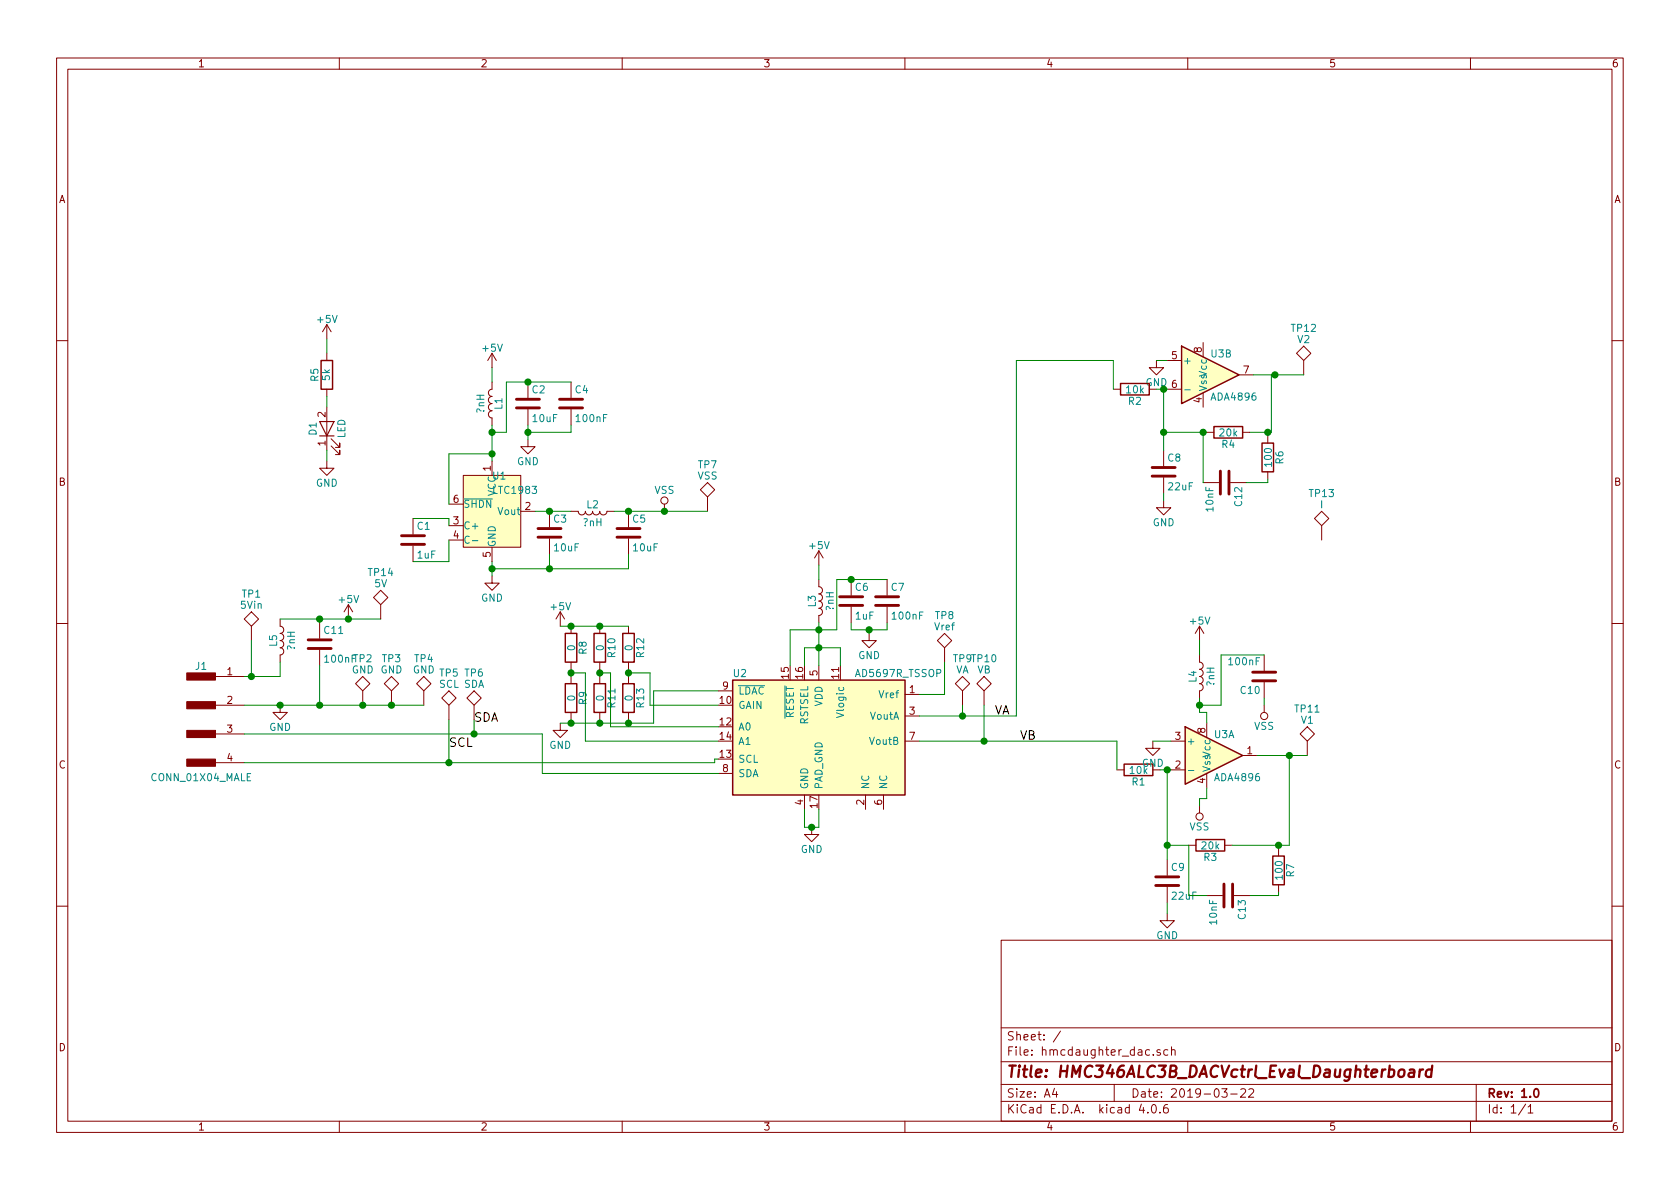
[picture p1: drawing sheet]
<svg xmlns="http://www.w3.org/2000/svg" width="297mm" height="210mm" viewBox="0 0 297 210" stroke-linecap="round" stroke-linejoin="round" font-family="sans-serif">
<g fill="none" stroke="#840000" stroke-width=".18">
<path d="M10 10.3h277v189.9h-277zM12 12.2h273v186.1h-273zM60 10.3v1.9M110 10.3v1.9M160 10.3v1.9M210 10.3v1.9M260 10.3v1.9M57.8 57.4v2.5M57.8 57.4l-.8 1.3M57.8 57.4l.7 1.3M10 60.2h2M57.8 62.5v1.2"/>
<path d="M57.8 68.8v1.3M57.8 72v7.6M58.5 78.9l1.6 1.5v-.8v.8h-.8M58.5 77.6l1.6 1.5v-.7v.7h-.8M87 67.6v1.2a.63 .63 0 0 0-.6 .7 .63 .63 0 0 0 .6 .6 .63 .63 0 0 0-.6 .6 .63 .63 0 0 0 .6 .7 .63 .63 0 0 0-.6 .6 .63 .63 0 0 0 .6 .6 .63 .63 0 0 0-.6 .7 .63 .63 0 0 0 .6 .6v1.3M87 62.5v2.5M87 62.5l-.8 1.2M87 62.5l.8 1.2M93.3 77.7v1.3h1.3l-1.3 1.3-1.2-1.3h1.2M93.3 67.6v2.8M93.3 72.4v2.8M101 67.6v2.8"/>
<path d="M101 72.4v2.8M196.8 68.8h1.3M204.5 63.7v1.3h1.2l-1.2 1.3-1.3-1.3h1.3M205.7 79.6v2.8M206.4 63.7h2.5M206.4 68.8h2.5M212.7 60.6v2.5M212.7 69.5v2.5M213.4 76.4h1.2M219.1 66.3h2.5M219.7 76.4h1.3M224.2 77.1v1.3"/>
<path d="M229.2 62.5l1.3-1.3 1.3 1.3-1.3 1.2zM230.5 63.7v2.6M285 60.2h2M57.8 81.5v1.3h1.3l-1.3 1.3-1.3-1.3h1.3M73 91.7v2.8M73 96.5v2.8M79.4 93h2.5M79.4 95.5h2.5M79.4 89.1h2.5M81.9 84.1h10.2v12.7h-10.2zM87 81.5v2.6M87 96.8v2.5"/>
<path d="M92.1 90.4h2.5M97.2 90.4v2.8M97.2 95.2v2.8M101 90.4h1.2a.63 .63 0 0 0 .7 .7 .63 .63 0 0 0 .6-.7 .63 .63 0 0 0 .6 .7 .63 .63 0 0 0 .7-.7 .63 .63 0 0 0 .6 .7 .63 .63 0 0 0 .6-.7 .63 .63 0 0 0 .7 .7 .63 .63 0 0 0 .6-.7h1.3M111.1 90.4v2.8M111.1 95.2v2.8M117.5 89.1v1.3M123.8 86.6l1.3-1.3 1.3 1.3-1.3 1.3zM125.1 87.9v2.5M144.8 97.4l-.8 1.3M144.8 97.4v2.5M144.8 97.4l.7 1.3"/>
<path d="M205.7 88.5v1.3h1.3l-1.3 1.3-1.2-1.3h1.2M205.7 84.4v2.8M212.7 85.3h2.8M217.6 85.3h2.7M224.2 83.4v1.3M232.4 91.7l1.3-1.3 1.2 1.3-1.2 1.3zM233.7 93v2.5M10 110.3h2M33 119h.1M38.1 119.6h5.1M43.2 109.5l1.2-1.3 1.3 1.3-1.3 1.2zM44.4 110.7v2.6"/>
<path d="M49.5 109.5v1.2a.63 .63 0 0 1 .7 .7 .63 .63 0 0 1-.7 .6 .63 .63 0 0 1 .7 .6 .63 .63 0 0 1-.7 .7 .63 .63 0 0 1 .7 .6 .63 .63 0 0 1-.7 .6 .63 .63 0 0 1 .7 .7 .63 .63 0 0 1-.7 .6v1.3M56.5 110.1v2.8M56.5 114.9v2.8M61.6 106.9l-.8 1.3M61.6 106.9v2.6M61.6 106.9l.8 1.3M67.3 104.4l1.3 1.3-1.3 1.2-1.3-1.2zM67.3 106.9v2.6M87 101.8v1.3h1.3l-1.3 1.3-1.3-1.3h1.3M99.1 108.2l-.8 1.3M99.1 108.2v2.5M99.1 108.2l.7 1.3"/>
<path d="M101 110.7v1.3M101 117.1v1.3M101 119.6v1.3M106 110.7v1.3M106 117.1v1.3M106 119.6v1.3M111.1 110.7v1.3M111.1 117.1v1.3M111.1 119.6v1.3M144.8 102.5v1.3a.63 .63 0 0 1 .6 .6 .63 .63 0 0 1-.6 .6 .63 .63 0 0 1 .6 .7 .63 .63 0 0 1-.6 .6 .63 .63 0 0 1 .6 .6 .63 .63 0 0 1-.6 .7 .63 .63 0 0 1 .6 .6 .63 .63 0 0 1-.6 .6v1.3M144.8 117.7v2.6M150.5 102.5v2.8"/>
<path d="M150.5 107.3v2.8M153.7 112v1.3h1.2l-1.2 1.2-1.3-1.2h1.3M156.8 102.5v2.8M156.8 107.3v2.8M165.7 113.3l1.3-1.3 1.3 1.3-1.3 1.2zM167 114.5v2.6M212.1 115.8v1.3a.63 .63 0 0 1 .6 .6 .63 .63 0 0 1-.6 .7 .63 .63 0 0 1 .6 .6 .63 .63 0 0 1-.6 .6 .63 .63 0 0 1 .6 .7 .63 .63 0 0 1-.6 .6 .63 .63 0 0 1 .6 .6 .63 .63 0 0 1-.6 .7v1.2M212.1 110.7v2.6M212.1 110.7l-.8 1.3M212.1 110.7l.8 1.3M223.5 115.8v2.8M285 110.3h2"/>
<path d="M38.1 124.7h5.1M38.1 129.8h5.1M38.1 134.9h5.1M49.5 124.7v1.3h1.3l-1.3 1.2-1.2-1.2h1.2M62.9 120.9l1.2-1.3 1.3 1.3-1.3 1.3zM64.1 122.2v2.5M67.9 120.9l1.3-1.3 1.3 1.3-1.3 1.3zM69.2 122.2v2.5M73.7 120.9l1.2-1.3 1.3 1.3-1.3 1.3zM74.9 122.2v2.5M78.1 123.4l1.3-1.2 1.2 1.2-1.2 1.3zM79.4 124.7v2.5"/>
<path d="M82.5 123.4l1.3-1.2 1.3 1.2-1.3 1.3zM83.8 124.7v2.5M99.1 127.9v1.3h1.2l-1.2 1.2-1.3-1.2h1.3M101 126v1.2M106 126v1.2M111.1 126v1.2M127 136.8h2.5M127 122.2h2.5M160 131.1h2.6M160 122.8h2.6M160 126.6h2.6M168.9 120.9l1.3-1.3 1.2 1.3-1.2 1.3z"/>
<path d="M170.2 122.2v2.5M172.7 120.9l1.3-1.3 1.3 1.3-1.3 1.3zM174 122.2v2.5M197.5 136.1h1.3M203.8 131.1v1.2h1.3l-1.3 1.3-1.2-1.3h1.2M207 136.1h2.5M207 131.1h2.5M213.4 127.9v2.5M213.4 136.8v2.5M219.7 133.6h2.5M223.5 120.6v2.8M223.5 124.7v1.3"/>
<path d="M229.9 129.8l1.2-1.3 1.3 1.3-1.3 1.3zM231.1 131.1v2.5M142.2 140.6v2.5M143.5 146.3v1.3h1.3l-1.3 1.2-1.3-1.2h1.3M153 140.6v2.5M156.2 140.6v2.5M206.4 152v2.8M206.4 156.8v2.8M210.2 149.5h1.3M212.1 142.5v1.3M213.4 158.4h2.8M216.5 149.5h1.3"/>
<path d="M218.2 158.4h2.8M226.1 150.1v1.3M226.1 156.5v1.2M10 160.2h2M177 166.3h108v32h-108zM206.4 161.5v1.3h1.2l-1.2 1.3-1.3-1.3h1.3M285 160.2h2M60 198.3v1.9M110 198.3v1.9M160 198.3v1.9M177 194.8h108M177 191.8h108"/>
<path d="M177 187.8h108M177 181.8h108M186.4 192.5l-.3 1h.9M186.8 193v1M187.5 182.3l-1.3 2M197 191.8v3M201.8 195.2l-.4 1.1h1M202.9 196.7v.1M203.8 195.4l.1-.1a.81 .81 0 0 1 .6 .6 .81 .81 0 0 1-.3 .8l-.1 .1a.8 .8 0 0 1-.6-.6 .8 .8 0 0 1 .3-.8zM203.9 186.5v.1M205.1 196.7v.1M205.1 185.7a.37 .37 0 0 0-.6 .1l.1 .2 .5 .2 .1 .1-.2 .3-.5-.1"/>
<path d="M206.4 195.3a.59 .59 0 0 0-.7 .7l.1 .7 .2 .1 .5-.1 .1-.5-.2-.2-.4-.1-.3 .3M206.5 185.7l-.5-.1-.2 .3v.6l.2 .1 .5-.1M207.1 185.7l.2-.1 .4 .1 .1 .9M207.1 185.1v1.5M210 198.3v1.9M216 192.5h1l-.5 .6 .4 .1v.7l-.2 .1-.7-.1M217.6 193.5h1.1M219.4 192.7l.2-.2h.4l.2 .5-.9 1h.9M220.8 192.7l.2-.2h.4l.3 .5-1 1h1M260 198.3v1.9M261 191.8v6.5M269.7 195.2l-1.2 2"/>
<path d="M270.2 195.8l.4-.5v1.5M270.2 196.8h.8"/>
<circle cx="117.5" cy="88.5" r=".63"/>
<circle cx="223.5" cy="126.6" r=".63"/>
<circle cx="212.1" cy="144.4" r=".63"/>
</g>
<path d="M271.3 192.7l.3-.2a.81 .81 0 0 1 .5 .6 .81 .81 0 0 1-.2 .8l-.2 .1a.79 .79 0 0 1-.4-1.3z" fill="none" stroke="#840000" stroke-width=".3"/>
<path d="M249.3 189.2h.7v1.2M250.1 189.6l-.7 .1a.4 .4 0 0 0-.4 .3 .4 .4 0 0 0 .3 .4l.7-.1M251.1 189.1l-.2 1.3M251.6 189.1a.54 .54 0 0 0-.6 .4M253.2 189.2a.7 .7 0 0 0-1.1 .3v.8l.3 .1 .6-.1M253.2 188.4l-.2 2" fill="none" stroke="#840000" stroke-width=".41"/>
<g fill="#ffffc2" stroke="#ffffc2" stroke-width=".18">
<path d="M81.9 84.1h10.2v12.7h-10.2z"/>
<path d="M209.5 128.5l10.2 5.1-10.2 5.1z"/>
<path d="M208.9 61.2l10.2 5.1-10.2 5.1z"/>
<path d="M129.5 120.3h30.5v20.3h-30.5z"/>
</g>
<path d="M209.5 68.9h.9M81.9 88.2h5.2M83 94.9a.5 .5 0 0 0-.7 0 .5 .5 0 0 0-.1 .6l.1 .4a.41 .41 0 0 0 .7 .1M83.5 95.6h1M130.6 121.3h4.6M138.8 121.3v5.7M210.1 136.2h1" fill="none" stroke="#008484" stroke-width=".18"/>
<g fill="none" stroke="#840000" stroke-width=".51">
<path d="M91.3 72.1h4.1M91.3 70.6h4.1M98.9 72.1h4.1M98.9 70.6h4.1M71 96.3h4.1M71 94.7h4.1M95.1 95h4.1M95.1 93.5h4.1M109.1 95h4.1M109.1 93.5h4.1M203.7 84.2h4.1M203.7 82.7h4.1"/>
<path d="M215.8 83.3v4.1M217.3 83.3v4.1M54.5 114.7h4M54.5 113.2h4M148.5 107.1h4M148.5 105.5h4M154.8 107.1h4.1M154.8 105.5h4.1M221.5 118.9h4.1M221.5 120.4h4.1M204.3 156.6h4.1M204.3 155.1h4.1"/>
<path d="M216.4 156.3v4.1M217.9 156.3v4.1"/>
</g>
<g fill="#840000" stroke="#840000" stroke-width=".18">
<path d="M33 124.1h5.1v1.2h-5.1z"/>
<path d="M33 134.2h5.1v1.3h-5.1z"/>
<path d="M33 129.2h5.1v1.2h-5.1z"/>
<path d="M33 119h5.1v1.3h-5.1z"/>
</g>
<g fill="none" stroke="#840000" stroke-width=".25">
<path d="M56.8 63.7h2v5.1h-2zM198.1 67.8h5.1v2h-5.1zM208.9 61.2l10.2 5.1-10.2 5.1zM214.6 75.4h5.1v2.1h-5.1zM223.1 78.4h2.1v5h-2.1zM99.9 112h2.1v5.1h-2.1zM105 112h2.1v5.1h-2.1zM110.1 112h2v5.1h-2zM99.9 120.9h2.1v5.1h-2.1zM105 120.9h2.1v5.1h-2.1zM110.1 120.9h2v5.1h-2zM129.5 120.3h30.5v20.3h-30.5z"/>
<path d="M198.8 135.1h5v2.1h-5zM209.5 128.5l10.2 5.1-10.2 5.1zM211.5 148.5h5v2h-5zM225 151.4h2.1v5.1h-2.1z"/>
</g>
<path d="M56.5 74.5h2.6l-1.3 2.6zM56.5 77.1h2.6" fill="none" stroke="#840000" stroke-width=".2"/>
<g fill="none" stroke="#008400" stroke-width=".18">
<path d="M57.8 59.9v2.6M57.8 70.1v1.9M57.8 79.6v1.9M87 65v2.6M87 75.2v6.3M93.3 75.2v2.5M101 67.6h-11.5v8.8h-2.5M101 75.2v1.2h-7.7M196.8 68.8v-5.1h-17.1v62.9h-17.1M204.5 63.7h1.9M205.7 76.4h7.7M205.7 68.8v10.8"/>
<path d="M212.7 76.4v8.9M221.6 66.3h8.9M224.2 76.4v.7M224.8 66.3v10.1h-3.8M73 91.7h6.4v1.3M79.4 95.5v3.8h-6.4M87 80.3h-7.6v8.8M87 99.3v2.5M94.6 90.4h6.4M97.2 98v2.6M108.6 90.4h16.5M111.1 98v2.6h-24.1"/>
<path d="M144.8 99.9v2.6M205.7 87.2v1.3M224.2 84.7v.6h-3.9M44.4 113.3v6.3M49.5 117.1v2.5h-6.3M49.5 109.5h17.8M56.5 109.5v.6M56.5 117.7v7M99.1 110.7h12M101 118.4v1.2M101 119h2.5v12.1h23.5M106 118.4v1.2"/>
<path d="M106 119h1.9v9.5h19.1M111.1 119h3.8v5.7h12.1M111.1 118.4v1.2M142.2 117.7v-3.2h6.4v3.2M144.8 110.1v7.6M150.5 110.1v1.3h6.3v-1.3M153.7 111.4v.6M156.8 102.5h-8.8v8.9h-8.3v6.3M167 117.1v5.7h-4.4M212.1 113.3v2.5M223.5 115.8h-7.6v8.9h-3.8M43.2 124.7h31.7"/>
<path d="M43.2 129.8h52.7v7h31.1M79.4 127.2v7.7M83.8 127.2v2.6M101 127.2v.7M106 127.2v.7M111.1 127.2v.7M127 134.2h-.6v.7h-83.2M127 122.2h-11.4v5.7h-16.5M162.6 131.1h34.9v5M170.2 124.7v1.9M174 124.7v6.4M203.8 131.1h3.2"/>
<path d="M205.1 136.1h1.9M206.4 136.1v15.9M212.1 123.4v2.6h1.3v1.9M213.4 139.3v1.9h-1.3v1.3M222.2 133.6h8.9M223.5 123.4v1.3M228 133.6v15.9h-10.2M142.2 143.1v3.2h2.6v-3.2M206.4 149.5h3.8v8.9h3.2M206.4 159.6v1.9M226.1 157.7v.7h-5.1M226.1 149.5v.6"/>
</g>
<g fill="#008400" stroke="#008400" stroke-width=".25">
<circle cx="212.1" cy="124.7" r=".51"/>
<circle cx="87" cy="76.4" r=".51"/>
<circle cx="87" cy="80.3" r=".51"/>
<circle cx="93.3" cy="67.6" r=".51"/>
<circle cx="93.3" cy="76.4" r=".51"/>
<circle cx="87" cy="100.6" r=".51"/>
<circle cx="97.2" cy="100.6" r=".51"/>
<circle cx="97.2" cy="90.4" r=".51"/>
<circle cx="111.1" cy="90.4" r=".51"/>
<circle cx="64.1" cy="124.7" r=".51"/>
<circle cx="225.4" cy="66.3" r=".51"/>
<circle cx="228" cy="133.6" r=".51"/>
<circle cx="205.7" cy="68.8" r=".51"/>
<circle cx="206.4" cy="136.1" r=".51"/>
<circle cx="44.5" cy="119.6" r=".51"/>
<circle cx="79.4" cy="134.9" r=".51"/>
<circle cx="83.8" cy="129.8" r=".51"/>
<circle cx="143.5" cy="146.3" r=".51"/>
<circle cx="150.5" cy="102.5" r=".51"/>
<circle cx="153.7" cy="111.4" r=".51"/>
<circle cx="144.8" cy="114.5" r=".51"/>
<circle cx="144.8" cy="111.4" r=".51"/>
<circle cx="117.5" cy="90.4" r=".51"/>
<circle cx="170.2" cy="126.6" r=".51"/>
<circle cx="174" cy="131.1" r=".51"/>
<circle cx="69.2" cy="124.7" r=".51"/>
<circle cx="49.5" cy="124.7" r=".51"/>
<circle cx="56.5" cy="124.7" r=".51"/>
<circle cx="56.5" cy="109.5" r=".51"/>
<circle cx="61.6" cy="109.5" r=".51"/>
<circle cx="206.4" cy="149.5" r=".51"/>
<circle cx="226.1" cy="149.5" r=".51"/>
<circle cx="205.7" cy="76.4" r=".51"/>
<circle cx="212.7" cy="76.4" r=".51"/>
<circle cx="224.2" cy="76.4" r=".51"/>
<circle cx="106" cy="127.9" r=".51"/>
<circle cx="101" cy="127.9" r=".51"/>
<circle cx="101" cy="119" r=".51"/>
<circle cx="106" cy="119" r=".51"/>
<circle cx="111.1" cy="119" r=".51"/>
<circle cx="111.1" cy="127.9" r=".51"/>
<circle cx="106" cy="110.7" r=".51"/>
<circle cx="101" cy="110.7" r=".51"/>
</g>
<text font-size="2.8" fill="#840000" x="178" y="190.5">Title: HMC346ALC3B_DACVctrl_Eval_Daughterboard</text>
<g font-size="2.1">
<text x="83.8" y="127.6">SDA</text>
<text x="175.9" y="126.4">VA</text>
<text x="180.3" y="130.8">VB</text>
<text x="79.4" y="132.1">SCL</text>
</g>
<g font-size="2.1" fill="#840000">
<text x="178" y="184">Sheet: /</text>
<text x="178" y="186.7">File: hmcdaughter_dac.sch</text>
<text x="178" y="196.9">KiCad E.D.A. kicad 4.0.6</text>
<text x="178" y="194.1">Size: A4</text>
<text x="200" y="194.1">Date: 2019-03-22</text>
<text x="263" y="194.1">Rev: 1.0</text>
<text x="263" y="196.9">Id: 1/1</text>
</g>
<g font-size="1.8" fill="#840000">
<text x="35" y="11.9">1</text>
<text x="85" y="11.9">2</text>
<text x="135" y="11.9">3</text>
<text x="185" y="11.9">4</text>
<text x="235" y="11.9">5</text>
<text x="285" y="11.9">6</text>
<text x="10.4" y="35.9">A</text>
<text x="285.4" y="35.9">A</text>
<text x="207.2" y="63.5">5</text>
<text x="212.5" y="62.3" transform="rotate(-90 212.5 62.3)">8</text>
<text x="212.5" y="71.2" transform="rotate(-90 212.5 71.2)">4</text>
<text x="219.9" y="66">7</text>
<text x="57.5" y="73.8" transform="rotate(-90 57.5 73.8)">2</text>
<text x="57.5" y="78.8" transform="rotate(-90 57.5 78.8)">1</text>
<text x="86.7" y="83.3" transform="rotate(-90 86.7 83.3)">1</text>
<text x="10.4" y="85.9">B</text>
<text x="80.2" y="88.9">6</text>
<text x="285.4" y="85.9">B</text>
<text x="80.2" y="92.7">3</text>
<text x="80.2" y="95.2">4</text>
<text x="92.9" y="90.2">2</text>
<text x="86.7" y="98.5" transform="rotate(-90 86.7 98.5)">5</text>
<text x="40.2" y="119.4">1</text>
<text x="139.4" y="120" transform="rotate(-90 139.4 120)">15</text>
<text x="142" y="120" transform="rotate(-90 142 120)">16</text>
<text x="144.5" y="119.5" transform="rotate(-90 144.5 119.5)">5</text>
<text x="148.3" y="120" transform="rotate(-90 148.3 120)">11</text>
<text x="40.2" y="124.5">2</text>
<text x="127.3" y="124.5">10</text>
<text x="127.8" y="121.9">9</text>
<text x="160.8" y="122.5">1</text>
<text x="40.2" y="129.5">3</text>
<text x="127.3" y="128.3">12</text>
<text x="127.3" y="130.8">14</text>
<text x="160.8" y="126.4">3</text>
<text x="160.8" y="130.8">7</text>
<text x="207.8" y="130.8">3</text>
<text x="213.1" y="129.6" transform="rotate(-90 213.1 129.6)">8</text>
<text x="10.4" y="135.9">C</text>
<text x="40.2" y="134.6">4</text>
<text x="127.3" y="134">13</text>
<text x="127.8" y="136.5">8</text>
<text x="207.8" y="135.9">2</text>
<text x="220.5" y="133.3">1</text>
<text x="285.4" y="135.9">C</text>
<text x="142" y="142.3" transform="rotate(-90 142 142.3)">4</text>
<text x="144.5" y="142.8" transform="rotate(-90 144.5 142.8)">17</text>
<text x="152.8" y="142.3" transform="rotate(-90 152.8 142.3)">2</text>
<text x="156" y="142.3" transform="rotate(-90 156 142.3)">6</text>
<text x="213.1" y="138.5" transform="rotate(-90 213.1 138.5)">4</text>
<text x="10.4" y="185.9">D</text>
<text x="285.4" y="185.9">D</text>
<text x="35" y="199.9">1</text>
<text x="85" y="199.9">2</text>
<text x="135" y="199.9">3</text>
<text x="185" y="199.9">4</text>
<text x="235" y="199.9">5</text>
<text x="285" y="199.9">6</text>
</g>
<g font-size="1.8" fill="#008484">
<text x="56.2" y="57.1">+5V</text>
<text x="228.4" y="58.7">TP12</text>
<text x="85.4" y="62.2">+5V</text>
<text x="209.2" y="64.4">+</text>
<text x="214.1" y="63.2">U3B</text>
<text x="229.4" y="60.6">V2</text>
<text x="56.3" y="67.4" transform="rotate(-90 56.3 67.4)">R5</text>
<text x="58.3" y="67.3" transform="rotate(-90 58.3 67.3)">5k</text>
<text x="94.1" y="69.5">C2</text>
<text x="101.7" y="69.5">C4</text>
<text x="199.2" y="69.5">10k</text>
<text x="199.5" y="71.6">R2</text>
<text x="213.4" y="69.2" transform="rotate(-90 213.4 69.2)">VssVcc</text>
<text x="214.3" y="70.8">ADA4896</text>
<text x="56" y="76.9" transform="rotate(-90 56 76.9)">D1</text>
<text x="61" y="77.5" transform="rotate(-90 61 77.5)">LED</text>
<text x="85.6" y="73.1" transform="rotate(-90 85.6 73.1)">?nH</text>
<text x="88.8" y="72.4" transform="rotate(-90 88.8 72.4)">L1</text>
<text x="94.3" y="74.6">10uF</text>
<text x="102" y="74.6">100nF</text>
<text x="215.7" y="77.2">20k</text>
<text x="91.4" y="82.2">GND</text>
<text x="123.5" y="82.8">TP7</text>
<text x="206.5" y="81.6">C8</text>
<text x="216.1" y="79.2">R4</text>
<text x="224.9" y="82.4" transform="rotate(-90 224.9 82.4)">100</text>
<text x="226.9" y="82" transform="rotate(-90 226.9 82)">R6</text>
<text x="55.8" y="86">GND</text>
<text x="81.9" y="89.8">SHDN</text>
<text x="87.1" y="84.8">U1</text>
<text x="87.4" y="87.3">LTC1983</text>
<text x="87.6" y="87.8" transform="rotate(-90 87.6 87.8)">VCC</text>
<text x="103.8" y="89.9">L2</text>
<text x="115.7" y="87.3">VSS</text>
<text x="123.3" y="84.8">VSS</text>
<text x="206.7" y="86.7">22uF</text>
<text x="219.6" y="89.5" transform="rotate(-90 219.6 89.5)">C12</text>
<text x="231.6" y="87.9">TP13</text>
<text x="233.5" y="89.9">I</text>
<text x="73.8" y="93.7">C1</text>
<text x="81.9" y="93.6">C+</text>
<text x="88.1" y="91.1">Vout</text>
<text x="97.9" y="92.4">C3</text>
<text x="103.1" y="93">?nH</text>
<text x="111.9" y="92.4">C5</text>
<text x="203.8" y="93">GND</text>
<text x="214.5" y="90.4" transform="rotate(-90 214.5 90.4)">10nF</text>
<text x="65.2" y="101.8">TP14</text>
<text x="73.8" y="98.7">1uF</text>
<text x="87.6" y="96.7" transform="rotate(-90 87.6 96.7)">GND</text>
<text x="98.1" y="97.5">10uF</text>
<text x="112" y="97.5">10uF</text>
<text x="143.2" y="97.1">+5V</text>
<text x="42.6" y="107.6">5Vin</text>
<text x="42.8" y="105.7">TP1</text>
<text x="60" y="106.6">+5V</text>
<text x="66.2" y="103.8">5V</text>
<text x="85" y="106.4">GND</text>
<text x="97.5" y="107.9">+5V</text>
<text x="144.2" y="107.3" transform="rotate(-90 144.2 107.3)">L3</text>
<text x="147.4" y="108" transform="rotate(-90 147.4 108)">?nH</text>
<text x="151.3" y="104.5">C6</text>
<text x="157.6" y="104.5">C7</text>
<text x="57.4" y="112.1">C11</text>
<text x="151.3" y="109.5">1uF</text>
<text x="157.9" y="109.5">100nF</text>
<text x="165.3" y="111.4">Vref</text>
<text x="165.4" y="109.5">TP8</text>
<text x="210.5" y="110.4">+5V</text>
<text x="34.6" y="118.4">J1</text>
<text x="49" y="114.3" transform="rotate(-90 49 114.3)">L5</text>
<text x="52.1" y="115" transform="rotate(-90 52.1 115)">?nH</text>
<text x="57.6" y="117.2">100nFTP2</text>
<text x="62.2" y="119.1">GND GND</text>
<text x="67.6" y="117.1">TP3</text>
<text x="73" y="119.1">GND</text>
<text x="73.3" y="117.1">TP4</text>
<text x="77.7" y="119.6">TP5 TP6</text>
<text x="101.7" y="115" transform="rotate(-90 101.7 115)">0</text>
<text x="103.7" y="115.7" transform="rotate(-90 103.7 115.7)">R8</text>
<text x="106.8" y="115" transform="rotate(-90 106.8 115)">0</text>
<text x="108.8" y="116.2" transform="rotate(-90 108.8 116.2)">R10</text>
<text x="111.8" y="115" transform="rotate(-90 111.8 115)">0</text>
<text x="113.9" y="116.2" transform="rotate(-90 113.9 116.2)">R12</text>
<text x="129.7" y="119.7">U2</text>
<text x="151.5" y="119.7">AD5697R_TSSOP</text>
<text x="151.7" y="116.5">GND</text>
<text x="168.6" y="117.1">TP9TP10</text>
<text x="169" y="119.1">VA</text>
<text x="172.8" y="119.1">VB</text>
<text x="217.4" y="117.6">100nF</text>
<text x="77.6" y="121.6">SCL SDA</text>
<text x="101.7" y="123.9" transform="rotate(-90 101.7 123.9)">0</text>
<text x="103.7" y="124.6" transform="rotate(-90 103.7 124.6)">R9</text>
<text x="106.8" y="123.9" transform="rotate(-90 106.8 123.9)">0</text>
<text x="108.8" y="125.1" transform="rotate(-90 108.8 125.1)">R11</text>
<text x="111.8" y="123.9" transform="rotate(-90 111.8 123.9)">0</text>
<text x="113.9" y="125.1" transform="rotate(-90 113.9 125.1)">R13</text>
<text x="130.6" y="122.8">LDAC</text>
<text x="130.6" y="125.3">GAIN</text>
<text x="145.4" y="125" transform="rotate(-90 145.4 125)">VDD</text>
<text x="155.6" y="123.4">Vref</text>
<text x="211.5" y="120.6" transform="rotate(-90 211.5 120.6)">L4</text>
<text x="214.7" y="121.3" transform="rotate(-90 214.7 121.3)">?nH</text>
<text x="219.4" y="122.7">C10</text>
<text x="229" y="126">TP11</text>
<text x="47.6" y="129.2">GND</text>
<text x="130.6" y="129.2">A0</text>
<text x="130.6" y="131.7">A1</text>
<text x="140.3" y="127.2" transform="rotate(-90 140.3 127.2)">RESET</text>
<text x="142.9" y="128.3" transform="rotate(-90 142.9 128.3)">RSTSEL</text>
<text x="149.2" y="126.6" transform="rotate(-90 149.2 126.6)">Vlogic</text>
<text x="153.8" y="127.2">VoutA</text>
<text x="153.8" y="131.7">VoutB</text>
<text x="209.8" y="131.7">+</text>
<text x="214.7" y="130.5">U3A</text>
<text x="221.7" y="129.1">VSS</text>
<text x="230.1" y="128">V1</text>
<text x="97.1" y="132.4">GND</text>
<text x="130.6" y="137.4">SDA</text>
<text x="130.6" y="134.9">SCL</text>
<text x="199.8" y="136.8">10k</text>
<text x="201.9" y="135.6">GND</text>
<text x="214" y="136.5" transform="rotate(-90 214 136.5)">VssVcc</text>
<text x="26.9" y="138.1">CONN_01X04_MALE</text>
<text x="142.9" y="139.6" transform="rotate(-90 142.9 139.6)">GND</text>
<text x="145.4" y="139.6" transform="rotate(-90 145.4 139.6)">PAD_GND</text>
<text x="153.7" y="139.6" transform="rotate(-90 153.7 139.6)">NC</text>
<text x="156.8" y="139.6" transform="rotate(-90 156.8 139.6)">NC</text>
<text x="200.2" y="138.9">R1</text>
<text x="214.9" y="138.1">ADA4896</text>
<text x="210.3" y="146.8">VSS</text>
<text x="141.6" y="150.8">GND</text>
<text x="207.1" y="154">C9</text>
<text x="212.5" y="150.2">20k</text>
<text x="212.9" y="152.2">R3</text>
<text x="226.8" y="155.4" transform="rotate(-90 226.8 155.4)">100</text>
<text x="228.8" y="155" transform="rotate(-90 228.8 155)">R7</text>
<text x="207.3" y="159.1">22uF</text>
<text x="204.4" y="166.1">GND</text>
<text x="215.2" y="163.4" transform="rotate(-90 215.2 163.4)">10nF</text>
<text x="220.2" y="162.5" transform="rotate(-90 220.2 162.5)">C13</text>
</g>
<text font-size="1.8" fill="#008400" x="202.5" y="68.3">GND 6</text>
</svg>
